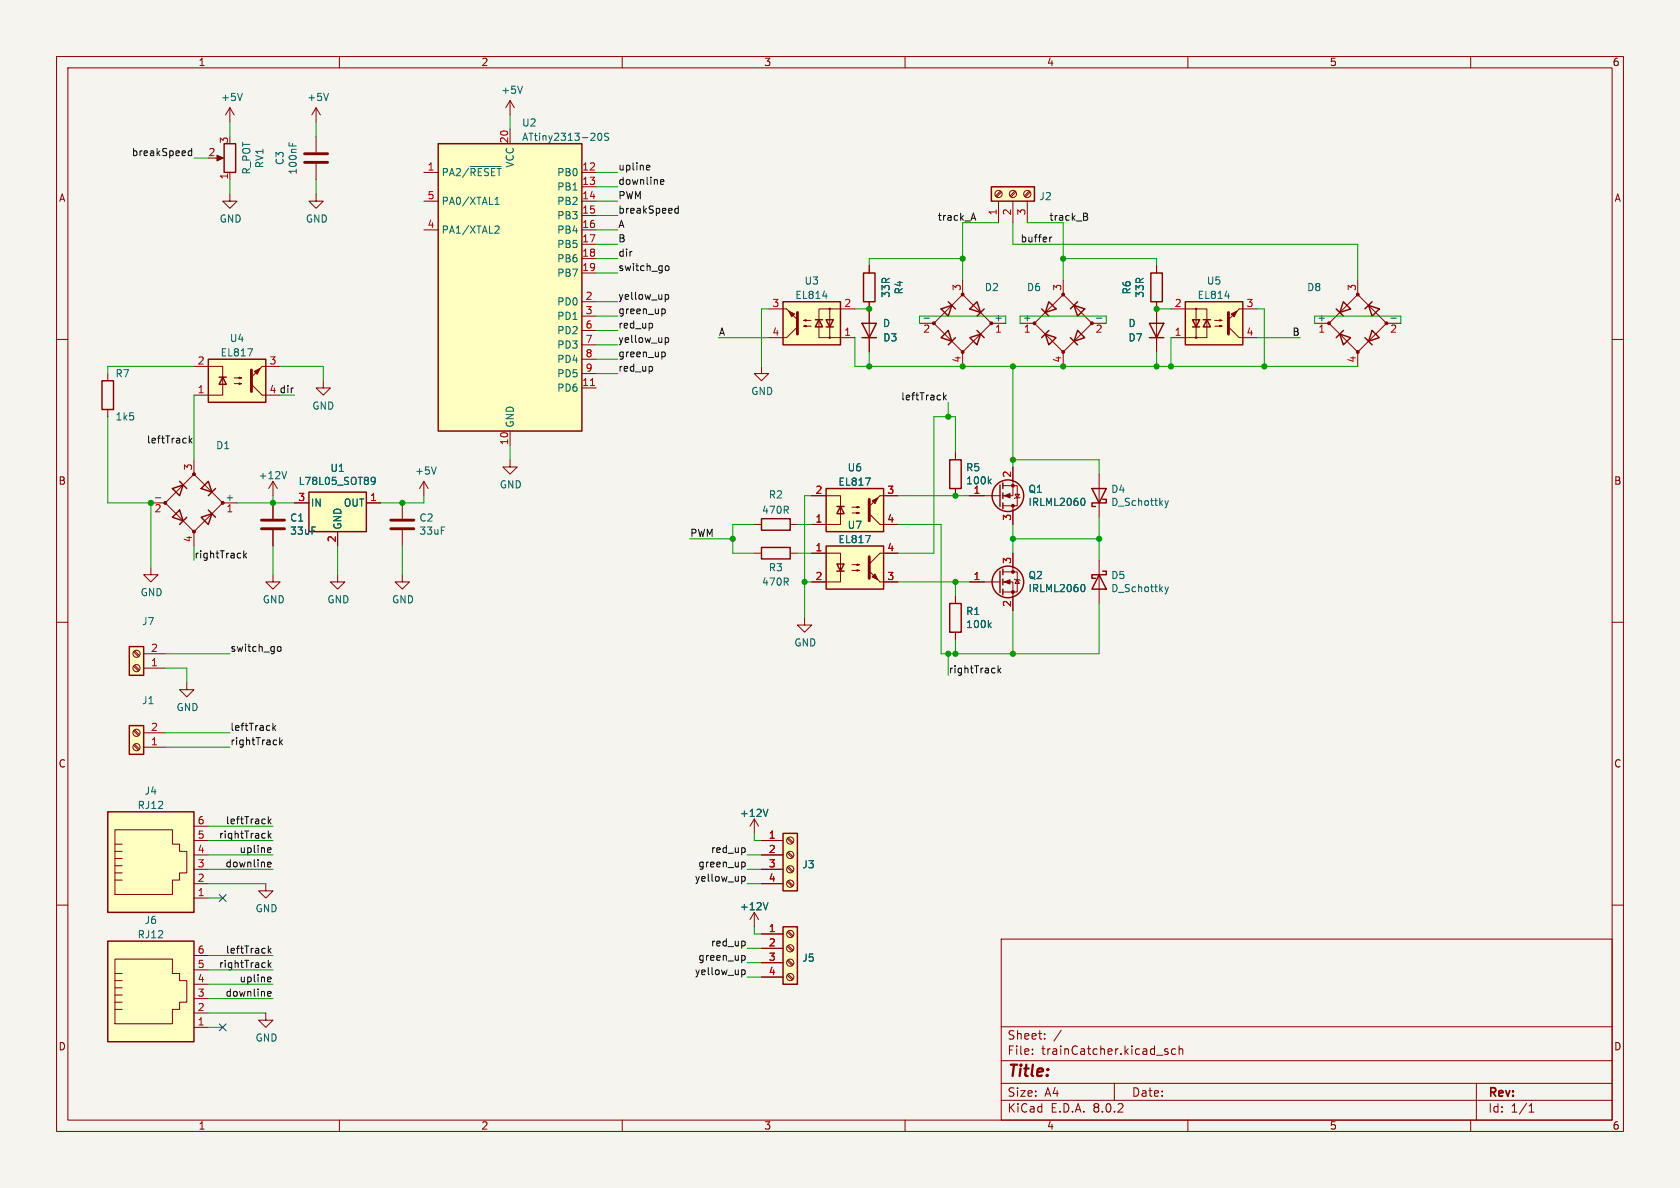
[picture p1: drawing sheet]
<svg xmlns="http://www.w3.org/2000/svg" width="297mm" height="210mm" viewBox="0 0 297 210" stroke-linecap="round" stroke-linejoin="round" font-family="sans-serif">
<path d="M0 0h297v210h-297z" fill="#f5f4ef" stroke="#f5f4ef" stroke-width=".18"/>
<g fill="none" stroke="#840000" stroke-width=".18">
<path d="M10 10h277v190h-277zM12 12h273v186h-273zM60 10v2M110 10v2M160 10v2M210 10v2M260 10v2M10 60h2M285 60h2M10 110h2M285 110h2M10 160h2"/>
<path d="M285 160h2M177 166h108v32h-108zM60 198v2M110 198v2M160 198v2M177 194.5h108M177 191.5h108M177 187.5h108M177 181.5h108M182.5 186.3v.1M182.5 185.5v.1M184.7 183.6v.1"/>
<path d="M184.7 182.8v.1M187.6 182.1l-1.3 2M197 191.5v3M205.9 185.7l.6 .4-.2 .3-.4-.1M206.5 185.5l-.4-.1-.2 .2M207.8 185.5l-.4-.1-.3 .3v.4l.1 .2h.6M208.5 185.5l.2-.1 .3 .1 .1 .9M208.5 184.9v1.5M210 198v2M260 198v2M261 191.5v6.5M270.3 196.6h.9"/>
<path d="M270.3 195.5l.4-.4v1.5"/>
</g>
<path d="M22.9 114.3h2.5v5.1h-2.5z" fill="#ffffc2"/>
<path d="M39.6 25.4h2.1v5.1h-2.1zM22.9 114.3h2.5v5.1h-2.5z" fill="none" stroke="#840000" stroke-width=".25"/>
<g fill="none" stroke="#840000" stroke-width=".18">
<path d="M40.6 19.1l-.7 1.2M40.6 19.1v2.5M40.6 19.1l.8 1.2M38.1 27.9h1M40.6 34.3v1.3h1.3l-1.3 1.2-1.2-1.2h1.2M40.6 30.5v1.3M55.9 34.3v1.3h1.2l-1.2 1.2-1.3-1.2h1.3M71.1 88.9v2.8M71.1 93.7v2.8M74.9 85.1l-.7 1.3M74.9 85.1v2.5M74.9 85.1l.8 1.3"/>
<path d="M23.6 115.2l.9 .9M23.6 117.8l.9 .8M23.8 115.1l.9 .8M23.8 117.6l.9 .8M25.4 118.1h3.8M25.4 115.6h3.8M26.7 100.3v1.3h1.2l-1.2 1.3-1.3-1.3h1.3M48.3 101.6v1.3h1.2l-1.2 1.2-1.3-1.2h1.3"/>
<circle cx="24.1" cy="115.6" r=".63"/>
<circle cx="24.1" cy="118.1" r=".63"/>
</g>
<path d="M42.8 16.5l-.4 1.3M77.1 82.5l-.4 1.3" fill="none" stroke="#006464" stroke-width=".18"/>
<path d="M38.4 27.4l1.1 .5-1.1 .5z" fill="#840000" stroke="#840000" stroke-width=".18"/>
<path d="M69.1 93.5h4.1M69.1 91.9h4.1" fill="none" stroke="#840000" stroke-width=".51"/>
<path d="M36.8 63.5h10.2v7.6h-10.2z" fill="#ffffc2"/>
<path d="M36.8 63.5h10.2v7.6h-10.2zM38.7 66.7h1.3M39.4 66.7l.6 1.2h-1.3z" fill="none" stroke="#840000" stroke-width=".25"/>
<path d="M34.3 64.8h5.1v5.1h-5.1M41.4 66.8h1.3l-.4-.1v.2l.4-.1M41.4 67.8h1.3l-.4-.1v.2l.4-.1M44.4 67.9l2 2h.6M46.4 64.8h3.1" fill="none" stroke="#840000" stroke-width=".18"/>
<g fill="#840000" stroke="#840000" stroke-width=".18">
<path d="M46.4 64.8l-2 1.9z"/>
<path d="M45 65.7l1-.5-.5 1z"/>
</g>
<path d="M44.4 65.4v3.8" fill="none" stroke="#840000" stroke-width=".51"/>
<path d="M43.8 61.6h.8l-.5 1.3" fill="none" stroke="#006464" stroke-width=".18"/>
<path d="M54.6 87h10.2v7h-10.2z" fill="#ffffc2"/>
<path d="M166.4 54.6l1.9-.6-.7 1.9zM166.4 59.7l1.2-1.3 .7 1.9zM167.6 53.3l1.3 1.3M168.9 59.7l-1.3 1.3M171.4 54.6l1.3-1.3 .7 1.9zM171.4 59.7l2-.6-.7 1.9zM172.7 58.4l1.3 1.3M174 54.6l-1.3 1.3M18 67.3h2.1v5.1h-2.1zM54.6 87h10.2v7h-10.2z" fill="none" stroke="#840000" stroke-width=".25"/>
<g fill="none" stroke="#840000" stroke-width=".18">
<path d="M90.2 17.8l-.8 1.3M90.2 17.8v2.5M90.2 17.8l.7 1.3M162.6 57.2h2.5M165.1 57.2l5.1-5.1 5.1 5.1-5.1 5zM170.2 49.5v2.6M175.3 57.2h2.5M19 66v1.3M19 72.4v1.3M57.1 67.3v1.3h1.3l-1.3 1.3-1.2-1.3h1.2M134.6 64.8v1.2h1.3l-1.3 1.3-1.3-1.3h1.3M170.2 62.2v2.6"/>
<path d="M52.1 88.9h2.5M59.7 94v2.5M64.8 88.9h2.5"/>
</g>
<path d="M92.4 15.2l-.5 1.3M163.3 56.2h1M65.7 84.5l.2-.1 .4 .1a.84 .84 0 0 1-.3 1.1h-.3M66.3 84.9l-.2 .3-.4-.2" fill="none" stroke="#006464" stroke-width=".18"/>
<g fill="#840000" stroke="#840000" stroke-width=".18">
<circle cx="165.1" cy="57.1" r=".25"/>
<circle cx="170.2" cy="62.2" r=".25"/>
<circle cx="170.2" cy="52.1" r=".25"/>
<circle cx="175.3" cy="57.1" r=".25"/>
</g>
<path d="M146 86.4h10.2v7.6h-10.2z" fill="#ffffc2"/>
<path d="M146 86.4h10.2v7.6h-10.2zM148 89.5h1.2M148.6 89.5l.6 1.3h-1.2z" fill="none" stroke="#840000" stroke-width=".25"/>
<path d="M143.5 87.6h5.1v5.1h-5.1M150.6 89.7h1.3l-.4-.2v.3l.4-.1M150.6 90.7h1.3l-.4-.1v.2l.4-.1M153.7 90.8l1.9 1.9h3.1M155.6 87.6h3.1" fill="none" stroke="#840000" stroke-width=".18"/>
<g fill="#840000" stroke="#840000" stroke-width=".18">
<path d="M155.6 87.6l-1.9 1.9z"/>
<path d="M154.2 88.5l1-.5-.5 1z"/>
</g>
<path d="M153.7 88.3v3.8" fill="none" stroke="#840000" stroke-width=".51"/>
<path d="M153 84.5h.9l-.6 1.3" fill="none" stroke="#006464" stroke-width=".18"/>
<path d="M146 96.5h10.2v7.6h-10.2z" fill="#ffffc2"/>
<path d="M146 96.5h10.2v7.6h-10.2zM148 99.7h1.2l-.6 1.3zM148 101h1.2" fill="none" stroke="#840000" stroke-width=".25"/>
<path d="M143.5 97.8h5.1v5.1h-5.1M150.6 99.8h1.3l-.4 .1v-.2l.4 .1M158.7 97.8h-3.1l-1.9 1.9M150.6 100.8h1.3l-.4 .2v-.3l.4 .1M155.6 102.9h3.1" fill="none" stroke="#840000" stroke-width=".18"/>
<g fill="#840000" stroke="#840000" stroke-width=".18">
<path d="M153.7 101l1.9 1.9z"/>
<path d="M154.2 102l.5-.5 .5 1z"/>
</g>
<path d="M153.7 98.4v3.8" fill="none" stroke="#840000" stroke-width=".51"/>
<path d="M153 94.7h.9l-.6 1.2" fill="none" stroke="#006464" stroke-width=".18"/>
<path d="M138.4 147.3h2.6v10.2h-2.6z" fill="#ffffc2"/>
<g fill="none" stroke="#840000" stroke-width=".25">
<path d="M167.9 81.3h2v5.1h-2zM176.8 85.7v3.8M177.3 85.3v1.1M177.3 87.1v1M177.3 88.9v1M193 86.4h2.6l-1.3 2.5zM194.9 88.3h.7v.6h-2.6v.6h.7M167.9 106.7h2v5.1h-2zM176.8 101v3.8M177.3 100.6v1M177.3 102.4v1M177.3 104.1v1.1"/>
<path d="M138.4 147.3h2.6v10.2h-2.6z"/>
<circle cx="178.2" cy="87.6" r="2.79"/>
<circle cx="178.2" cy="102.9" r="2.79"/>
</g>
<g fill="none" stroke="#840000" stroke-width=".18">
<path d="M168.9 80v1.3M168.9 86.4v1.2M171.4 87.6h5.4M177.3 85.9h2.5v3.5h-2.5M179.1 82.6v5h-1.8M179.1 89.4v3.3M179.1 97.8v3.3M179.5 87.4h.7l-.4 .6zM180.3 87.9l-.1 .1h-.7l-.2 .1M194.3 83.8v7.6M168.9 105.4v1.3M168.9 111.8v1.2"/>
<path d="M171.4 102.9h5.4M177.3 102.9h1.8v5.1M177.3 101.1h2.5v3.5h-2.5M179.3 102.4l.2 .1h.7l.1 .1M179.8 102.5l.4 .6h-.7zM134.6 148.6h3.8M134.6 151.1h3.8M134.6 153.7h3.8M134.6 156.2h3.8M139.2 155.9l.8 .8M139.2 153.3l.8 .9M139.2 150.8l.8 .8"/>
<path d="M139.2 148.3l.8 .8M139.3 155.7l.9 .8M139.3 153.2l.9 .8M139.3 150.6l.9 .9M139.3 148.1l.9 .8M47 179.1v1.2h1.3l-1.3 1.3-1.3-1.3h1.3"/>
<circle cx="139.7" cy="151.1" r=".63"/>
<circle cx="139.7" cy="148.6" r=".63"/>
<circle cx="139.7" cy="153.7" r=".63"/>
<circle cx="139.7" cy="156.2" r=".63"/>
</g>
<path d="M174.9 85.1l.3 .4M175.2 84.7l-.5 .5M191.4 88.1a.68 .68 0 0 1 .4 .6 .68 .68 0 0 1-.4 .7M205.9 88.5l.4 .9M206.3 89.4l-.4 .4M206.6 88.5l-.3 .9M174.9 110.5l.3 .4M175.2 110.1l-.5 .5M191.4 103.3a.68 .68 0 0 1 .4 .7 .68 .68 0 0 1-.4 .6" fill="none" stroke="#006464" stroke-width=".18"/>
<g fill="#840000" stroke="#840000" stroke-width=".18">
<path d="M177.5 102.9l1.1-.4v.8z"/>
<path d="M177.5 87.6l1.1-.4v.8z"/>
<circle cx="179.1" cy="104.6" r=".25"/>
<circle cx="179.1" cy="101.1" r=".25"/>
<circle cx="179.1" cy="85.9" r=".25"/>
<circle cx="179.1" cy="89.4" r=".25"/>
</g>
<path d="M209.5 53.3h10.2v7.7h-10.2z" fill="#ffffc2"/>
<g fill="none" stroke="#840000" stroke-width=".25">
<path d="M152.4 57.2h2.5l-1.2 2.5zM152.4 59.7h2.5M184.1 54.6l1.3 1.3M184.8 59.1l1.9 .6-1.3 1.3zM185.4 53.3l1.3 1.3-1.9 .6zM185.4 58.4l-1.3 1.3M189.2 59.7l1.3 1.3M189.9 54l1.9 .6-1.3 1.3zM190.5 58.4l1.3 1.3-1.9 .6zM190.5 53.3l-1.3 1.3M203.2 57.2h2.5l-1.2 2.5zM203.2 59.7h2.5"/>
<path d="M203.5 48.3h2v5h-2zM209.5 53.3h10.2v7.7h-10.2zM210.8 56.5h1.3l-.6 1.3zM210.8 57.8h1.3M212.7 56.5h1.3M213.4 56.5l.6 1.3h-1.3zM236.2 54.6l1.3 1.3M236.9 59.1l1.9 .6-1.3 1.3zM237.5 53.3l1.3 1.3-1.9 .6zM237.5 58.4l-1.3 1.3M241.3 59.7l1.3 1.3M241.9 54l1.9 .6-1.2 1.3z"/>
<path d="M242.6 58.4l1.2 1.3-1.9 .6zM242.6 53.3l-1.3 1.3M194.3 101.6l1.3 2.5h-2.6zM194.9 101h.7v.6h-2.6v.6h.7"/>
</g>
<g fill="none" stroke="#840000" stroke-width=".18">
<path d="M153.7 54.6v7.6M180.3 57.2h2.6M182.9 57.2l5.1-5.1 5 5.1-5 5zM188 49.5v2.6M193 57.2h2.6M204.5 47v1.3M204.5 53.3v8.9M207 54.6h6.4v5.1h-6.4M211.5 54.6v5.1M214.8 56.6h1.2l-.4-.1v.3l.4-.2M214.8 57.7h1.2l-.4-.2v.3l.4-.1M217.2 57.8l1.9 1.9h3.1"/>
<path d="M219.1 54.6h3.1M232.4 57.2h2.5M234.9 57.2l5.1-5.1 5.1 5.1-5.1 5zM240 49.5v2.6M245.1 57.2h2.5M188 62.2v2.6M240 62.2v2.6M90.2 81.3v1.3h1.2l-1.2 1.2-1.3-1.2h1.3M194.3 99.1v7.6M142.2 109.2v1.3h1.3l-1.3 1.3-1.2-1.3h1.2M47 156.2v1.3h1.3l-1.3 1.3-1.3-1.3h1.3"/>
<circle cx="211.5" cy="54.6" r=".13"/>
<circle cx="211.5" cy="59.7" r=".13"/>
</g>
<g fill="#840000" stroke="#840000" stroke-width=".18">
<path d="M217.2 56.5l1.9-1.9z"/>
<path d="M217.7 55.5l1-.5-.5 1z"/>
<circle cx="245.1" cy="57.1" r=".25"/>
<circle cx="240" cy="62.2" r=".25"/>
<circle cx="240" cy="52.1" r=".25"/>
<circle cx="234.9" cy="57.1" r=".25"/>
<circle cx="193" cy="57.1" r=".25"/>
<circle cx="188" cy="62.2" r=".25"/>
<circle cx="188" cy="52.1" r=".25"/>
<circle cx="182.9" cy="57.1" r=".25"/>
</g>
<path d="M217.2 55.2v3.9" fill="none" stroke="#840000" stroke-width=".51"/>
<path d="M193.8 56.2h1M216.6 52.3h.8M245.9 56.2h1M205.9 103.7l.4 .9M206.3 104.6l-.4 .4M206.6 103.7l-.3 .9" fill="none" stroke="#006464" stroke-width=".18"/>
<path d="M175.3 33h7.6v2.6h-7.6z" fill="#ffffc2"/>
<path d="M175.3 33h7.6v2.6h-7.6z" fill="none" stroke="#840000" stroke-width=".25"/>
<g fill="none" stroke="#840000" stroke-width=".18">
<path d="M176.5 35.6v3.8M176.9 33.8l-.9 .8M177 34l-.8 .8M179.1 35.6v3.8M179.4 33.8l-.8 .8M179.6 34l-.9 .8M181.6 35.6v3.8M181.9 33.8l-.8 .8M182.1 34l-.8 .8M133.3 161.3l-.7 1.3M133.3 161.3v2.5M133.3 161.3l.8 1.3"/>
<circle cx="176.5" cy="34.3" r=".63"/>
<circle cx="179.1" cy="34.3" r=".63"/>
<circle cx="181.6" cy="34.3" r=".63"/>
</g>
<path d="M135.8 159.6l-.5 1.2" fill="none" stroke="#006464" stroke-width=".18"/>
<path d="M138.4 163.8h2.6v10.2h-2.6z" fill="#ffffc2"/>
<path d="M138.4 163.8h2.6v10.2h-2.6z" fill="none" stroke="#840000" stroke-width=".25"/>
<g fill="none" stroke="#840000" stroke-width=".18">
<path d="M134.6 165.1h3.8M134.6 167.6h3.8M134.6 170.2h3.8M134.6 172.7h3.8M139.2 172.4l.8 .8M139.2 169.8l.8 .9M139.2 167.3l.8 .8M139.2 164.8l.8 .8M139.3 172.2l.9 .9M139.3 169.7l.9 .8M139.3 167.1l.9 .9M139.3 164.6l.9 .8"/>
<circle cx="139.7" cy="170.2" r=".63"/>
<circle cx="139.7" cy="172.7" r=".63"/>
<circle cx="139.7" cy="167.6" r=".63"/>
<circle cx="139.7" cy="165.1" r=".63"/>
</g>
<path d="M19 166.4h15.3v17.8h-15.3z" fill="#ffffc2"/>
<g fill="none" stroke="#840000" stroke-width=".18">
<path d="M20.3 178.4h1.3M20.3 177.2h1.3M20.3 175.9h1.3M20.3 174.6h1.3M20.3 173.4h1.3M20.3 172.1h1.3M20.3 169.5h10.2v2.6h1.2v1.3h1.3v3.8h-1.3v1.2h-1.2v2.6h-10.2zM34.3 179.1h2.5M34.3 176.5h2.5M34.3 174h2.5M34.3 171.5h2.5M34.3 168.9h2.5"/>
<path d="M34.3 181.6h2.5"/>
</g>
<path d="M19 166.4h15.3v17.8h-15.3z" fill="none" stroke="#840000" stroke-width=".25"/>
<path d="M77.5 25.4h25.4v50.8h-25.4z" fill="#ffffc2"/>
<path d="M77.5 25.4h25.4v50.8h-25.4zM152.7 48.3h2v5h-2zM30.5 86.4l1.9-.7-.7 1.9zM30.5 91.4l1.2-1.2 .7 1.9zM31.7 85.1l1.3 1.3M33 91.4l-1.3 1.3M35.6 86.4l1.2-1.3 .7 1.9zM35.6 91.4l1.9-.6-.7 1.9zM36.8 90.2l1.3 1.2M38.1 86.4l-1.3 1.2M134.6 96.8h5.1v2h-5.1zM134.6 91.7h5.1v2h-5.1z" fill="none" stroke="#840000" stroke-width=".25"/>
<g fill="none" stroke="#840000" stroke-width=".18">
<path d="M74.9 30.5h2.6M74.9 35.6h2.6M90.2 22.9v2.5M102.9 30.5h2.5M102.9 33h2.5M102.9 35.6h2.5M102.9 38.1h2.5M74.9 40.6h2.6M102.9 40.6h2.5M102.9 43.2h2.5M102.9 45.7h2.5M102.9 48.3h2.5"/>
<path d="M102.9 53.3h2.5M102.9 55.9h2.5M102.9 58.4h2.5M153.7 47v1.3M153.7 53.3v1.3M90.2 76.2v2.5M102.9 68.6h2.5M102.9 61h2.5M102.9 63.5h2.5M102.9 66h2.5M26.7 88.9h2.5M34.3 83.8l5.1 5.1-5.1 5.1-5.1-5.1z"/>
<path d="M34.3 81.3v2.5M34.3 94v2.5M39.4 88.9h2.5M133.3 97.8h1.3M133.3 92.7h1.3M139.7 97.8h1.3M139.7 92.7h1.3M59.7 101.6v1.3h1.3l-1.3 1.2-1.3-1.2h1.3M71.1 101.6v1.3h1.3l-1.3 1.2-1.3-1.2h1.3"/>
</g>
<path d="M83.1 29.4h5.5M87.5 36.1h.7M87.5 35.2l.4-.3v1.2M87.7 39.9l.4 .1 .1 .3-.7 .9h.7M105.8 23.6l.2-.1a.68 .68 0 0 1 .4 .7 .68 .68 0 0 1-.4 .6 .84 .84 0 0 1-.2-1.2zM107.6 23.6l-.5-.1-.2 .2v.3l.6 .3 .1 .3-.2 .2h-.5M27.5 88h.9" fill="none" stroke="#006464" stroke-width=".18"/>
<path d="M104.4 68.2h.7" fill="none" stroke="#a90000" stroke-width=".18"/>
<g fill="#840000" stroke="#840000" stroke-width=".18">
<circle cx="29.2" cy="88.9" r=".25"/>
<circle cx="34.3" cy="94" r=".25"/>
<circle cx="34.3" cy="83.8" r=".25"/>
<circle cx="39.4" cy="88.9" r=".25"/>
</g>
<path d="M19 143.5h15.3v17.8h-15.3z" fill="#ffffc2"/>
<g fill="none" stroke="#840000" stroke-width=".18">
<path d="M48.3 85.1l-.8 1.3M48.3 85.1v2.5M48.3 88.9v2.8M48.3 93.7v2.8M48.3 85.1l.7 1.3M20.3 155.6h1.3M20.3 154.3h1.3M20.3 153h1.3M20.3 151.8h1.3M20.3 150.5h1.3M20.3 149.2h1.3M20.3 146.7h10.2v2.5h1.2v1.3h1.3v3.8h-1.3v1.3h-1.2v2.5h-10.2z"/>
<path d="M34.3 158.8h2.5M34.3 156.2h2.5M34.3 153.7h2.5M34.3 151.1h2.5M34.3 148.6h2.5M34.3 146.1h2.5M133.3 144.8l-.7 1.3M133.3 144.8v2.5M133.3 144.8l.8 1.3"/>
</g>
<path d="M19 143.5h15.3v17.8h-15.3z" fill="none" stroke="#840000" stroke-width=".25"/>
<path d="M50.7 83.4l-.4 1.2M135.8 143.1l-.5 1.2" fill="none" stroke="#006464" stroke-width=".18"/>
<path d="M46.2 93.5h4.1M46.2 91.9h4.1" fill="none" stroke="#840000" stroke-width=".51"/>
<path d="M138.4 53.3h10.2v7.7h-10.2z" fill="#ffffc2"/>
<path d="M138.4 53.3h10.2v7.7h-10.2zM144.1 56.5h1.3M144.8 56.5l.6 1.3h-1.3zM146 56.5h1.3l-.6 1.3zM146 57.8h1.3" fill="none" stroke="#840000" stroke-width=".25"/>
<g fill="none" stroke="#840000" stroke-width=".18">
<path d="M135.9 54.6h3.2M141 57.8l-1.9 1.9h-3.2M142.1 56.6l.4 .2v-.3l-.4 .1h1.3M142.1 57.7l.4 .1v-.3l-.4 .2h1.3M146.7 54.6v5.1M151.1 54.6h-6.3v5.1h6.3"/>
<circle cx="146.7" cy="59.7" r=".13"/>
<circle cx="146.7" cy="54.6" r=".13"/>
</g>
<g fill="#840000" stroke="#840000" stroke-width=".18">
<path d="M139.1 54.6l1.9 1.9z"/>
<path d="M139.4 55l1.1 .5-.5 .5z"/>
</g>
<path d="M141 55.2v3.9" fill="none" stroke="#840000" stroke-width=".51"/>
<path d="M145.4 52.3h.8" fill="none" stroke="#006464" stroke-width=".18"/>
<path d="M22.9 128.3h2.5v5.1h-2.5z" fill="#ffffc2"/>
<path d="M22.9 128.3h2.5v5.1h-2.5z" fill="none" stroke="#840000" stroke-width=".25"/>
<g fill="none" stroke="#840000" stroke-width=".18">
<path d="M55.9 19.1l-.8 1.2M55.9 19.1v2.5M55.9 19.1l.7 1.2M55.9 24.1v2.8M55.9 29v2.8M153.7 47v1.3M153.7 53.3v3.9M153.7 59.7v2.5M204.5 47v1.3M204.5 53.3v3.9M204.5 59.7v2.5M48.3 88.9v2.8"/>
<path d="M48.3 93.7v2.8M52.1 88.9h2.5M59.7 94v2.5M64.8 88.9h2.5M143.5 92.7h2.5M143.5 87.6h2.5M143.5 97.8h2.5M156.2 92.7h2.5M156.2 87.6h2.5M156.2 97.8h2.5M168.9 80v1.3M168.9 86.4v1.2"/>
<path d="M171.4 87.6h2.6M179.1 82.6v2.5M179.1 90.2v2.5M179.1 97.8v2.5M143.5 102.9h2.5M156.2 102.9h2.5M168.9 105.4v1.3M168.9 111.8v1.2M171.4 102.9h2.6M179.1 105.4v2.6M23.6 129.2l.9 .8M23.6 131.7l.9 .9"/>
<path d="M23.8 129l.9 .9M23.8 131.6l.9 .8M25.4 132.1h3.8M25.4 129.5h3.8M33 120.7v1.2h1.3l-1.3 1.3-1.3-1.3h1.3M134.6 148.6h3.8M134.6 151.1h3.8M134.6 153.7h3.8M134.6 156.2h3.8M134.6 165.1h3.8M134.6 167.6h3.8M134.6 170.2h3.8"/>
<path d="M134.6 172.7h3.8"/>
<circle cx="24.1" cy="129.5" r=".63"/>
<circle cx="24.1" cy="132.1" r=".63"/>
</g>
<g fill="none" stroke="#006464" stroke-width=".18">
<path d="M58.1 16.5l-.4 1.3M51.1 25.2v.6M51.7 25.4v.4M65.7 84.5l.2-.1 .4 .1a.84 .84 0 0 1-.3 1.1h-.3M66.3 84.9l-.2 .3-.4-.2M153 84.5h.9l-.6 1.3M153 94.7h.9l-.6 1.2M174.9 85.1l.3 .4M175.2 84.7l-.5 .5M191.4 88.1a.68 .68 0 0 1 .4 .6 .68 .68 0 0 1-.4 .7M174.9 110.5l.3 .4M175.2 110.1l-.5 .5"/>
<path d="M191.4 103.3a.68 .68 0 0 1 .4 .7 .68 .68 0 0 1-.4 .6M135.8 143.1l-.5 1.2M135.8 159.6l-.5 1.2"/>
</g>
<path d="M53.8 27.2h4.1M53.8 28.7h4.1" fill="none" stroke="#840000" stroke-width=".51"/>
<g fill="none" stroke="#0f0f0f" stroke-width=".18">
<path d="M33.9 26.2v1.3M33.9 26.7h-.4l-.2 .2 .1 .6h.5M114.5 29.2l.3 .1 .1 .2-.6 .1M114.8 30l-.3 .1M116.8 32.2l.6-.1-.1-.3-.4-.1-.1 .2v.6h.5M119.9 36.9l-.4-.1-.2 .3 .1 .5h.5M119.9 36.4v1.3M171.8 38.6h.6M172.1 37.7l.4 1.2M191.6 37.7l.6 .1v.2l-.2 .3M191.6 38.3h.4M192 38.3l.3 .2-.1 .3-.6 .1"/>
<path d="M115.2 57.2l.2 .2-.2 .5M117.1 54.6h.3l.2 .3-.1 .4-.4 .2M117.6 59.7h.4l.2 .2-.1 .6h-.5M117.6 52.1h.4l.2 .2-.1 .6h-.5M117.6 47.2l.2-.2h.3l.2 .2-.2 .6h-.3l-.2-.2M185.6 41.9v.9M185.9 41.9l-.3 .3M33.5 77v1.3M33.6 77.8l.3 .5M33.9 77.5l-.4 .5M115.2 64.8l.2 .2-.2 .6M117.1 62.2h.3l.2 .3-.1 .5-.4 .1"/>
<path d="M166.8 69.4v1.3M166.9 70.2l.4 .5M167.3 69.8l-.5 .5M43.1 97.4v1.2M43.2 98.2l.4 .4M43.6 97.8l-.5 .5M49 114.5l.3-.2 .3 .1 .1 .1-.1 .6h-.3l-.3-.2M176.4 117.7v1.3M176.6 118.5l.3 .5M176.9 118.1l-.5 .5M48.2 127.8v1.3M48.4 128.6l.3 .5"/>
<path d="M48.7 128.3l-.5 .5M49.4 130.4v1.3M49.6 131.2l.3 .5M49.9 130.8l-.5 .5M47.3 152.8l.6-.1v-.2l-.4-.1-.2 .2 .1 .6h.5M47.4 144.4v1.2M47.4 146.9v1.3M47.5 149.9h.4v.3l-.6 .1M47.6 147.7l.3 .5M47.6 145.1l.3 .5M47.9 150.6l-.4 .1M47.9 147.3l-.5 .5"/>
<path d="M47.9 144.8l-.5 .5M131.1 155l.4-.1 .2 .3-.1 .5h-.5M131.3 152.4h.2l.2 .2v.5l-.4 .1M131.6 149.9l.1 .2-.1 .5M47.3 175.7l.6-.1v-.3h-.4l-.2 .1 .1 .6h.5M47.4 167.2v1.3M47.4 169.8v1.2M47.5 172.7l.4 .1v.2l-.6 .1M47.6 168l.3 .5M47.6 170.5l.3 .5M47.9 173.5l-.4 .1M47.9 167.6l-.5 .5"/>
<path d="M47.9 170.2l-.5 .5M131.1 171.5l.4-.1 .2 .3-.1 .5h-.5M131.3 168.9h.2l.2 .3v.4l-.4 .2M131.6 166.4l.1 .2-.1 .6"/>
</g>
<g fill="none" stroke="#009600" stroke-width=".18">
<path d="M34.3 27.9h2.5M40.6 21.6v2.5M40.6 31.8v2.5M55.9 21.6v2.5M55.9 31.8v2.5M90.2 20.3v2.6M105.4 38.1h3.8M105.4 33h3.8M105.4 30.5h3.8M105.4 35.6h3.8M176.5 39.4h-6.3v10.1M179.1 39.4v3.8h60.9v6.3"/>
<path d="M181.6 39.4h6.4v10.1M105.4 55.9h3.8M105.4 48.3h3.8M105.4 53.3h3.8M105.4 40.6h3.8M105.4 43.2h3.8M105.4 45.7h3.8M105.4 58.4h3.8M127 59.7h8.9M135.9 54.6h-1.3v10.2M151.1 59.7v5.1h88.9M151.1 54.6h2.6"/>
<path d="M162.6 57.2v-1.3h15.2v1.3M170.2 45.7h-16.5v1.3M180.3 55.9h15.3v1.3M188 45.7h16.5v1.3M204.5 54.6h2.5M207 59.7v5.1M222.2 54.6h1.3v10.2M222.2 59.7h7.7M232.4 55.9h15.2v1.3M19 73.7v15.2h7.7v11.4M34.3 64.8h-15.3v1.2M34.3 69.9v11.4"/>
<path d="M49.5 64.8h7.6v2.5M49.5 69.9h2.6M90.2 78.7v2.6M105.4 66h3.8M105.4 61h3.8M105.4 63.5h3.8M153.7 62.2v2.6M167.6 71.1v2.6M179.1 64.8v17.8M204.5 62.2v2.6M34.3 96.5v2.6M41.9 88.9h10.2"/>
<path d="M48.3 87.6v1.3M48.3 96.5v5.1M59.7 96.5v5.1M71.1 96.5v5.1M74.9 87.6v1.3h-7.6M121.9 95.3h7.6M133.3 92.7h-3.8v5.1h3.8M141 92.7h2.5M141 97.8h2.5M143.5 87.6h-1.3v21.6M158.7 92.7h7.7v22.9h27.9v-8.9M158.7 87.6h12.7"/>
<path d="M168.9 80v-6.3h-3.8v24.1h-6.4M179.1 92.7v5.1M179.1 95.3h15.2M179.1 81.3h15.2v2.5M194.3 91.4v7.7M29.2 115.6h11.4M29.2 118.1h3.8v2.6M142.2 102.9h1.3M158.7 102.9h12.7M167.6 115.6v3.8M168.9 102.9v2.5M168.9 113v2.6"/>
<path d="M179.1 108v7.6M29.2 132.1h11.4M29.2 129.5h11.4M36.8 156.2h10.2M36.8 153.7h11.5M36.8 148.6h11.5M36.8 146.1h11.5M36.8 151.1h11.5M36.8 158.8h2.6M132.1 156.2h2.5M132.1 153.7h2.5M132.1 151.1h2.5"/>
<path d="M133.3 147.3v1.3h1.3M36.8 179.1h10.2M36.8 168.9h11.5M36.8 174h11.5M36.8 171.5h11.5M36.8 176.5h11.5M132.1 170.2h2.5M132.1 172.7h2.5M132.1 167.6h2.5M133.3 163.8v1.3h1.3M36.8 181.6h2.6"/>
</g>
<path d="M38.8 158.1l1.2 1.3M40 158.1l-1.2 1.3M38.8 181l1.2 1.2M40 181l-1.2 1.2" fill="none" stroke="#000084" stroke-width=".18"/>
<g fill="#009600" stroke="#009600" stroke-width=".18">
<circle cx="168.9" cy="102.9" r=".46"/>
<circle cx="179.1" cy="81.3" r=".46"/>
<circle cx="167.6" cy="115.6" r=".46"/>
<circle cx="168.9" cy="87.6" r=".46"/>
<circle cx="179.1" cy="64.8" r=".46"/>
<circle cx="188" cy="64.8" r=".46"/>
<circle cx="170.2" cy="64.8" r=".46"/>
<circle cx="188" cy="45.7" r=".46"/>
<circle cx="170.2" cy="45.7" r=".46"/>
<circle cx="153.7" cy="64.8" r=".46"/>
<circle cx="153.7" cy="54.6" r=".46"/>
<circle cx="167.6" cy="73.7" r=".46"/>
<circle cx="142.2" cy="102.9" r=".46"/>
<circle cx="129.5" cy="95.3" r=".46"/>
<circle cx="48.3" cy="88.9" r=".46"/>
<circle cx="26.7" cy="88.9" r=".46"/>
<circle cx="71.1" cy="88.9" r=".46"/>
<circle cx="204.5" cy="64.8" r=".46"/>
<circle cx="223.5" cy="64.8" r=".46"/>
<circle cx="204.5" cy="54.6" r=".46"/>
<circle cx="207" cy="64.8" r=".46"/>
<circle cx="179.1" cy="115.6" r=".46"/>
<circle cx="168.9" cy="115.6" r=".46"/>
<circle cx="179.1" cy="95.3" r=".46"/>
<circle cx="194.3" cy="95.3" r=".46"/>
</g>
<text font-size="2.8" fill="#840000" x="178" y="190.9">Title:</text>
<g font-size="2.1" fill="#840000">
<text x="178" y="184">Sheet:</text>
<text x="178" y="186.7">File:</text>
<text x="184.1" y="186.7">trainCatcher.kicad_sch</text>
<text x="178" y="196.9">KiCad</text>
<text x="178" y="194.1">Size:</text>
<text x="184.7" y="194.1">A4</text>
<text x="185.7" y="196.9">E.D.A.</text>
<text x="193.3" y="196.9">8.0.2</text>
<text x="200" y="194.1">Date:</text>
<text x="263" y="194.3">Rev:</text>
<text x="263" y="196.9">Id:</text>
<text x="267.1" y="196.9">1/1</text>
</g>
<g font-size="1.8" fill="#840000">
<text x="35" y="11.9">1</text>
<text x="85" y="11.9">2</text>
<text x="135" y="11.9">3</text>
<text x="185" y="11.9">4</text>
<text x="235" y="11.9">5</text>
<text x="285" y="11.9">6</text>
<text x="10.3" y="35.9">A</text>
<text x="285.3" y="35.9">A</text>
<text x="10.3" y="85.9">B</text>
<text x="285.3" y="85.9">B</text>
<text x="10.3" y="135.9">C</text>
<text x="285.3" y="135.9">C</text>
<text x="10.3" y="185.9">D</text>
<text x="285.3" y="185.9">D</text>
<text x="35" y="199.9">1</text>
<text x="85" y="199.9">2</text>
<text x="135" y="199.9">3</text>
<text x="185" y="199.9">4</text>
<text x="235" y="199.9">5</text>
<text x="285" y="199.9">6</text>
</g>
<g font-size="1.8" fill="#006464">
<text x="88.5" y="16.8">+5V</text>
<text x="39" y="18.1">+5V</text>
<text x="54.2" y="18.1">+5V</text>
<text x="92.2" y="22.6">U2</text>
<text x="46.8" y="29.8" transform="rotate(-90 46.8 29.8)">RV1</text>
<text x="50.3" y="29.3" transform="rotate(-90 50.3 29.3)">C3</text>
<text x="91" y="29.7" transform="rotate(-90 91 29.7)">VCC</text>
<text x="92.2" y="25.1">ATtiny2313-20S</text>
<text x="44.4" y="30.9" transform="rotate(-90 44.4 30.9)">R_POT</text>
<text x="52.7" y="31" transform="rotate(-90 52.7 31)">100nF</text>
<text x="78" y="31.3">PA2/~{RESET}</text>
<text x="98.4" y="31.3">PB0</text>
<text x="98.4" y="33.9">PB1</text>
<text x="183.7" y="35.6">J2</text>
<text x="38.7" y="39.5">GND</text>
<text x="54" y="39.5">GND</text>
<text x="78" y="41.5">PA1/XTAL2</text>
<text x="78" y="36.4">PA0/XTAL1</text>
<text x="98.4" y="36.4">PB2</text>
<text x="98.4" y="39">PB3</text>
<text x="98.4" y="41.5">PB4</text>
<text x="98.4" y="44">PB5</text>
<text x="98.4" y="46.6">PB6</text>
<text x="98.4" y="49.1">PB7</text>
<text x="140.5" y="53">EL814</text>
<text x="142.1" y="50.5">U3</text>
<text x="157.5" y="52.7" transform="rotate(-90 157.5 52.7)">33R</text>
<text x="159.8" y="52.1" transform="rotate(-90 159.8 52.1)">R4</text>
<text x="174" y="51.7">D2</text>
<text x="181.5" y="51.7">D6</text>
<text x="200.1" y="52.1" transform="rotate(-90 200.1 52.1)">R6</text>
<text x="202.4" y="52.7" transform="rotate(-90 202.4 52.7)">33R</text>
<text x="211.6" y="53">EL814</text>
<text x="213.3" y="50.5">U5</text>
<text x="231" y="51.7">D8</text>
<text x="98.4" y="54.2">PD0</text>
<text x="98.4" y="56.7">PD1</text>
<text x="98.4" y="59.3">PD2</text>
<text x="156" y="58">D</text>
<text x="175.6" y="56.9">+</text>
<text x="199.4" y="58">D</text>
<text x="38.9" y="63.2">EL817</text>
<text x="40.5" y="60.7">U4</text>
<text x="98.4" y="61.8">PD3</text>
<text x="98.4" y="64.4">PD4</text>
<text x="156.1" y="60.6">D3</text>
<text x="199.4" y="60.6">D7</text>
<text x="20.3" y="66.9">R7</text>
<text x="98.4" y="69.4">PD6</text>
<text x="98.4" y="66.9">PD5</text>
<text x="132.7" y="70">GND</text>
<text x="20.3" y="74.5">1k5</text>
<text x="55.1" y="72.6">GND</text>
<text x="91" y="75.7" transform="rotate(-90 91 75.7)">GND</text>
<text x="38.1" y="79.6">D1</text>
<text x="58.3" y="83.6">U1</text>
<text x="149.8" y="83.5">U6</text>
<text x="170.7" y="83.5">R5</text>
<text x="39.8" y="88.6">+</text>
<text x="45.6" y="84.9">+12V</text>
<text x="52.7" y="85.9">L78L05_SOT89</text>
<text x="54.9" y="89.8">IN</text>
<text x="60.7" y="89.8">OUT</text>
<text x="73.3" y="84.1">+5V</text>
<text x="88.3" y="86.5">GND</text>
<text x="135.8" y="88.3">R2</text>
<text x="148.1" y="86.1">EL817</text>
<text x="170.7" y="85.8">100k</text>
<text x="181.7" y="87.3">Q1</text>
<text x="181.7" y="89.6">IRLML2060</text>
<text x="196.4" y="87.3">D4</text>
<text x="196.4" y="89.6">D_Schottky</text>
<text x="51.2" y="92.4">C1</text>
<text x="51.2" y="94.7">33uF</text>
<text x="60.6" y="93.7" transform="rotate(-90 60.6 93.7)">GND</text>
<text x="74.1" y="92.4">C2</text>
<text x="74.1" y="94.7">33uF</text>
<text x="134.6" y="91">470R</text>
<text x="149.8" y="93.7">U7</text>
<text x="135.8" y="101.2">R3</text>
<text x="148.1" y="96.2">EL817</text>
<text x="24.8" y="105.6">GND</text>
<text x="46.4" y="106.9">GND</text>
<text x="57.8" y="106.9">GND</text>
<text x="69.2" y="106.9">GND</text>
<text x="134.6" y="103.7">470R</text>
<text x="181.7" y="102.6">Q2</text>
<text x="181.7" y="104.9">IRLML2060</text>
<text x="196.4" y="102.6">D5</text>
<text x="196.4" y="104.9">D_Schottky</text>
<text x="25" y="110.7">J7</text>
<text x="170.7" y="108.9">R1</text>
<text x="170.7" y="111.2">100k</text>
<text x="140.3" y="114.5">GND</text>
<text x="25" y="124.7">J1</text>
<text x="31.1" y="125.9">GND</text>
<text x="24.2" y="143.2">RJ12</text>
<text x="25.5" y="140.7">J4</text>
<text x="130.7" y="144.6">+12V</text>
<text x="141.7" y="153.7">J3</text>
<text x="45.1" y="161.5">GND</text>
<text x="130.7" y="161.1">+12V</text>
<text x="24.2" y="166.1">RJ12</text>
<text x="25.5" y="163.5">J6</text>
<text x="141.7" y="170.2">J5</text>
<text x="45.1" y="184.3">GND</text>
</g>
<g font-size="1.8" fill="#0f0f0f">
<text x="23.2" y="27.7">breakSpeed</text>
<text x="109.2" y="32.8">downline</text>
<text x="109.2" y="35.3">PWM</text>
<text x="109.2" y="30.2">upline</text>
<text x="109.2" y="40.4">A</text>
<text x="109.2" y="37.8">breakSpeed</text>
<text x="165.7" y="39.1">track_A</text>
<text x="185.4" y="39.1">track_B</text>
<text x="109.2" y="48">switch_go</text>
<text x="109.2" y="42.9">B</text>
<text x="109.2" y="45.5">dir</text>
<text x="180.3" y="42.9">buffer</text>
<text x="109.2" y="53.1">yellow_up</text>
<text x="109.2" y="58.2">red_up</text>
<text x="109.2" y="55.6">green_up</text>
<text x="127" y="59.4">A</text>
<text x="228.4" y="59.4">B</text>
<text x="109.2" y="63.2">green_up</text>
<text x="109.2" y="60.7">yellow_up</text>
<text x="109.2" y="65.8">red_up</text>
<text x="47.6" y="69.6">4 dir</text>
<text x="159.2" y="70.9">leftTrack</text>
<text x="25.9" y="78.5">leftTrack</text>
<text x="121.9" y="95">PWM</text>
<text x="34.3" y="98.8">rightTrack</text>
<text x="40.6" y="115.3">switch_go</text>
<text x="167.6" y="119.1">rightTrack</text>
<text x="40.6" y="129.3">leftTrack</text>
<text x="40.6" y="131.8">rightTrack</text>
<text x="38.6" y="148.3">rightTrack</text>
<text x="39.8" y="145.8">leftTrack</text>
<text x="39.8" y="153.4">downline</text>
<text x="42.3" y="150.9">upline</text>
<text x="122.7" y="155.9">yellow_up</text>
<text x="123.3" y="153.4">green_up</text>
<text x="125.6" y="150.9">red_up</text>
<text x="125.6" y="167.4">red_up</text>
<text x="38.6" y="171.2">rightTrack</text>
<text x="39.8" y="168.6">leftTrack</text>
<text x="42.3" y="173.7">upline</text>
<text x="122.7" y="172.5">yellow_up</text>
<text x="123.3" y="169.9">green_up</text>
<text x="39.8" y="176.3">downline</text>
</g>
<g font-size="1.8" fill="#a90000">
<text x="36.8" y="27.7">2</text>
<text x="40.4" y="25.5" transform="rotate(-90 40.4 25.5)">3</text>
<text x="89.9" y="25.4" transform="rotate(-90 89.9 25.4)">20</text>
<text x="40.4" y="31.8" transform="rotate(-90 40.4 31.8)">1</text>
<text x="75.5" y="30.2">1</text>
<text x="75.5" y="35.3">5</text>
<text x="102.8" y="30.2">12</text>
<text x="102.8" y="32.8">13</text>
<text x="102.8" y="35.3">14</text>
<text x="75.5" y="40.4">4</text>
<text x="102.8" y="37.8">15</text>
<text x="102.8" y="40.4">16</text>
<text x="176.3" y="38.2" transform="rotate(-90 176.3 38.2)">1</text>
<text x="178.8" y="38.2" transform="rotate(-90 178.8 38.2)">2</text>
<text x="181.4" y="38.2" transform="rotate(-90 181.4 38.2)">3</text>
<text x="102.8" y="42.9">17</text>
<text x="102.8" y="45.5">18</text>
<text x="102.8" y="48">19</text>
<text x="103.4" y="53.1">2</text>
<text x="169.9" y="51.5" transform="rotate(-90 169.9 51.5)">3</text>
<text x="187.7" y="51.5" transform="rotate(-90 187.7 51.5)">3</text>
<text x="239.8" y="51.5" transform="rotate(-90 239.8 51.5)">3</text>
<text x="103.4" y="55.6">3</text>
<text x="103.4" y="58.2">6</text>
<text x="136.5" y="54.4">3</text>
<text x="136.5" y="59.4">4</text>
<text x="149.2" y="59.4">1</text>
<text x="149.2" y="54.4">2</text>
<text x="163.1" y="59.1">2</text>
<text x="175.8" y="59.1">1</text>
<text x="180.9" y="59.1">1</text>
<text x="193.6" y="59.1">2</text>
<text x="207.6" y="59.4">1</text>
<text x="207.6" y="54.4">2</text>
<text x="220.3" y="54.4">3</text>
<text x="220.3" y="59.4">4</text>
<text x="233" y="59.1">1</text>
<text x="245.7" y="59.1">2</text>
<text x="34.9" y="64.5">2</text>
<text x="47.6" y="64.5">3</text>
<text x="103.4" y="60.7">7</text>
<text x="103.4" y="63.2">8</text>
<text x="103.4" y="65.8">9</text>
<text x="169.9" y="64.2" transform="rotate(-90 169.9 64.2)">4</text>
<text x="187.7" y="64.2" transform="rotate(-90 187.7 64.2)">4</text>
<text x="239.8" y="64.2" transform="rotate(-90 239.8 64.2)">4</text>
<text x="34.9" y="69.6">1</text>
<text x="102.8" y="68.3">11</text>
<text x="34" y="83.3" transform="rotate(-90 34 83.3)">3</text>
<text x="89.9" y="78.8" transform="rotate(-90 89.9 78.8)">10</text>
<text x="52.6" y="88.6">3</text>
<text x="65.3" y="88.6">1</text>
<text x="144.1" y="87.4">2</text>
<text x="156.8" y="87.4">3</text>
<text x="172" y="87.4">1</text>
<text x="178.8" y="84.5" transform="rotate(-90 178.8 84.5)">2</text>
<text x="27.2" y="90.9">2</text>
<text x="34" y="96" transform="rotate(-90 34 96)">4</text>
<text x="39.9" y="90.9">1</text>
<text x="59.4" y="96" transform="rotate(-90 59.4 96)">2</text>
<text x="144.1" y="92.5">1</text>
<text x="156.8" y="92.5">4</text>
<text x="178.8" y="92.1" transform="rotate(-90 178.8 92.1)">3</text>
<text x="144.1" y="97.5">1</text>
<text x="156.8" y="97.5">4</text>
<text x="178.8" y="99.8" transform="rotate(-90 178.8 99.8)">3</text>
<text x="144.1" y="102.6">2</text>
<text x="156.8" y="102.6">3</text>
<text x="172" y="102.6">1</text>
<text x="178.8" y="107.4" transform="rotate(-90 178.8 107.4)">2</text>
<text x="26.6" y="117.9">1</text>
<text x="26.6" y="115.3">2</text>
<text x="26.6" y="131.8">1</text>
<text x="26.6" y="129.3">2</text>
<text x="34.9" y="148.3">5</text>
<text x="34.9" y="145.8">6</text>
<text x="135.8" y="148.3">1</text>
<text x="34.9" y="156">2</text>
<text x="34.9" y="153.4">3</text>
<text x="34.9" y="150.9">4</text>
<text x="135.8" y="150.9">2</text>
<text x="135.8" y="153.4">3</text>
<text x="135.8" y="156">4</text>
<text x="34.9" y="158.5">1</text>
<text x="135.8" y="164.8">1</text>
<text x="135.8" y="167.4">2</text>
<text x="34.9" y="173.7">4</text>
<text x="34.9" y="171.2">5</text>
<text x="34.9" y="168.7">6</text>
<text x="135.8" y="169.9">3</text>
<text x="135.8" y="172.5">4</text>
<text x="34.9" y="178.8">2</text>
<text x="34.9" y="176.3">3</text>
<text x="34.9" y="181.4">1</text>
</g>
<g font-size="1.8" fill="#009600">
<text x="180.7" y="56.9">+</text>
<text x="232.8" y="56.9">+</text>
</g>
</svg>
